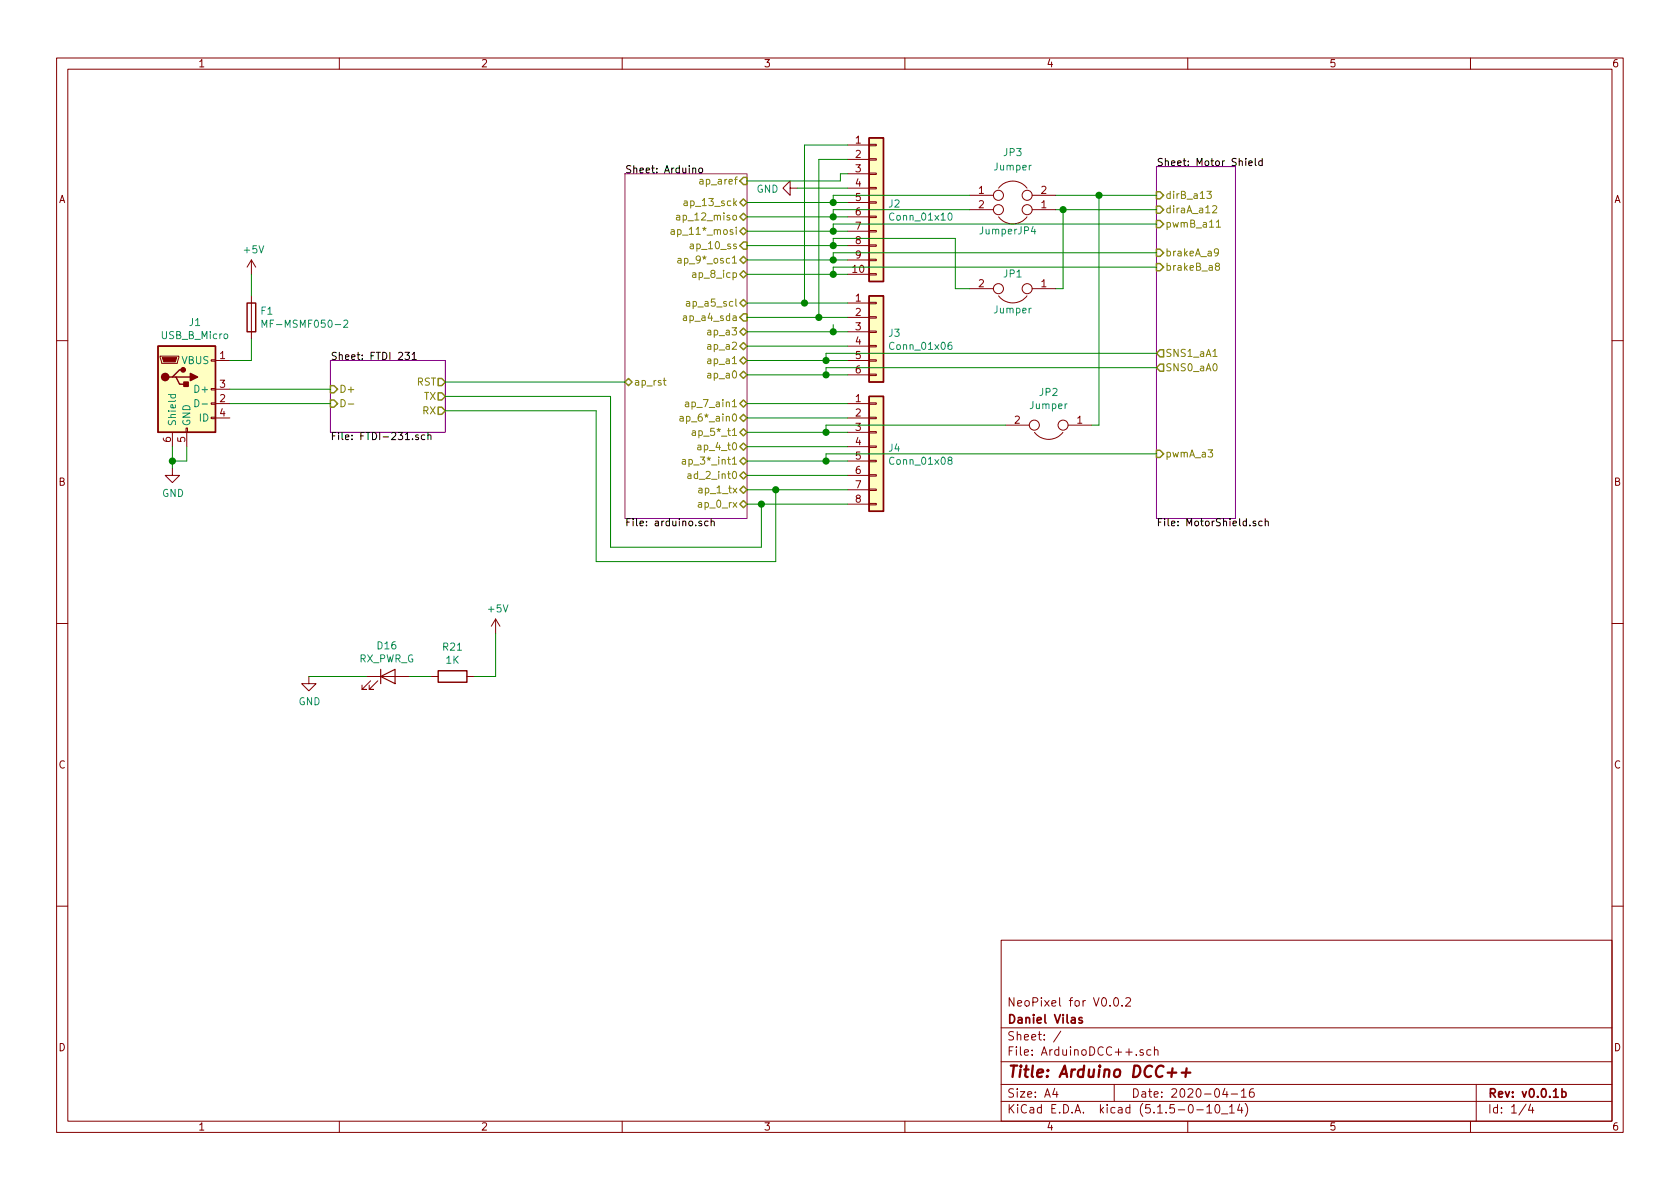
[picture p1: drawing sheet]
<svg xmlns="http://www.w3.org/2000/svg" width="297mm" height="210mm" viewBox="0 0 297 210" stroke-linecap="round" stroke-linejoin="round" font-family="sans-serif">
<g fill="none" stroke="#840000" stroke-width=".18">
<path d="M10 10.3h277v189.9h-277zM12 12.2h273v186.1h-273zM60 10.3v1.9M110 10.3v1.9M160 10.3v1.9M210 10.3v1.9M260 10.3v1.9M139.7 33.3v-1.3l-1.3 1.3 1.3 1.2v-1.2h1.3M149.9 25.6h3.8M149.9 28.2h3.8M149.9 30.7h3.8M149.9 33.3h3.8"/>
<path d="M149.9 35.8h3.8M149.9 38.3h3.8M153.7 38.2h1.2v.3h-1.2zM153.7 33.1h1.2v.3h-1.2zM153.7 30.6h1.2v.3h-1.2zM153.7 28.1h1.2v.2h-1.2zM153.7 25.5h1.2v.3h-1.2zM153.7 35.7h1.2v.2h-1.2zM171.4 37.1h4.2M171.4 34.5h4.2M176.6 38.3a3.2 3.2 0 0 0 5 0M176.6 33.3a3.2 3.2 0 0 1 5 0"/>
<path d="M182.5 37.1h4.2M182.5 34.5h4.2M44.4 46l-.7 1.2M44.4 46v2.5M44.4 52.3v7.6M44.4 46l.8 1.2M149.9 48.5h3.8M149.9 40.9h3.8M149.9 43.4h3.8M149.9 46h3.8M149.9 53.6h3.8M149.9 56.1h3.8"/>
<path d="M149.9 58.7h3.8M153.7 40.8h1.2v.2h-1.2zM153.7 43.3h1.2v.3h-1.2zM153.7 45.8h1.2v.3h-1.2zM153.7 48.4h1.2v.2h-1.2zM153.7 56h1.2v.3h-1.2zM153.7 53.5h1.2v.2h-1.2zM153.7 58.5h1.2v.3h-1.2zM171.4 51h4.2M176.6 52.3a3.2 3.2 0 0 0 5 0M182.5 51h4.2M10 60.2h2"/>
<path d="M28.3 63h3.3v.2l-.2 1.1h-2.8zM30.5 76.4v2.6M32.9 75.7h.2v.7h-.2zM33 76.4v2.6M37.3 73.8h.8v.2h-.8zM37.3 71.2h.8v.3h-.8zM37.3 68.7h.8v.3h-.8zM37.3 63.6h.8v.3h-.8zM38.1 63.7h2.5M38.1 71.4h2.5M38.1 68.8h2.5M38.1 73.9h2.5"/>
<path d="M149.9 63.7h3.8M149.9 71.4h3.8M149.9 73.9h3.8M149.9 61.2h3.8M149.9 66.3h3.8M149.9 76.4h3.8M149.9 79h3.8M153.7 63.6h1.2v.3h-1.2zM153.7 66.2h1.2v.2h-1.2zM153.7 61.1h1.2v.2h-1.2zM153.7 76.3h1.2v.3h-1.2zM153.7 73.8h1.2v.2h-1.2z"/>
<path d="M153.7 71.2h1.2v.3h-1.2zM153.7 78.9h1.2v.2h-1.2zM177.8 75.2h4.2M182.9 76.4a3.2 3.2 0 0 0 5 0M188.8 75.2h4.2M285 60.2h2M30.5 82.8v1.3h1.2l-1.2 1.2-1.3-1.2h1.3M149.9 81.5h3.8M149.9 84.1h3.8M149.9 86.6h3.8M149.9 89.1h3.8M153.7 83.9h1.2v.3h-1.2z"/>
<path d="M153.7 86.5h1.2v.2h-1.2zM153.7 89h1.2v.3h-1.2zM153.7 81.4h1.2v.3h-1.2zM10 110.3h2M54.6 119.6v1.3h1.3l-1.3 1.3-1.3-1.3h1.3M64.8 119.6h7.6M76.2 119.6h1.3M82.5 119.6h1.3M87.6 109.5l-.7 1.2M87.6 109.5v2.5M87.6 109.5l.8 1.2M285 110.3h2"/>
<path d="M65.5 120.4l-1.5 1.5h.8h-.8v-.7M66.8 120.4l-1.5 1.5h.7h-.7v-.7M10 160.2h2M177 166.3h108v32h-108zM197.1 176.6l.2-.2a.81 .81 0 0 1 .5 .6 .81 .81 0 0 1-.2 .8l-.2 .1a.79 .79 0 0 1-.3-1.3zM198.4 177.8v.1M199.1 176.6l.2-.2h.3l.3 .5-.9 1h.9M285 160.2h2M60 198.3v1.9M110 198.3v1.9M160 198.3v1.9M177 194.8h108"/>
<path d="M177 191.8h108M177 187.8h108M177 181.8h108M186.5 192.5l-.4 1h1M186.8 193v1M187.6 182.3l-1.3 2M197 191.8v3M202.1 185.7l-.3-.1-.3 .2 .1 .2 .5 .2v.3h-.6M203.5 185.7l-.5-.1-.2 .3v.6l.2 .1 .5-.1M204.1 185.7l.2-.1 .4 .1v.9M204.1 185.1v1.5M210 198.3v1.9"/>
<path d="M211.6 196.3h1.2M213.4 195.8l.4-.5v1.5M213.4 196.8h.8M215 195.4l.3-.1a.94 .94 0 0 1 0 1.5 .8 .8 0 0 1-.6-.6 .8 .8 0 0 1 .3-.8zM216 197h1.1M216.6 192.5l-.4 1h.9M216.9 193v1M217.4 195.8l.4-.5v1.5M217.4 196.8h.8M217.7 193.5h1.1M219.2 195.2l-.4 1.1h.9M219.5 193l.4-.5v1.5"/>
<path d="M219.5 194h.8M219.5 195.8v1M220.2 195.1a1.71 1.71 0 0 1 0 2.3M221.6 192.5a.59 .59 0 0 0-.7 .7l.1 .7 .2 .1 .5-.1 .1-.5-.2-.2-.4-.1-.3 .3M260 198.3v1.9M261 191.8v6.5M269.8 195.2l-1.2 2M270.6 195.2l-.3 1.1h.9M271 195.8v1"/>
<circle cx="176.5" cy="37.1" r=".89"/>
<circle cx="176.5" cy="34.5" r=".89"/>
<circle cx="181.6" cy="34.5" r=".89"/>
<circle cx="181.6" cy="37.1" r=".89"/>
<circle cx="176.5" cy="51" r=".89"/>
<circle cx="181.6" cy="51" r=".89"/>
<circle cx="182.9" cy="75.2" r=".89"/>
<circle cx="188" cy="75.2" r=".89"/>
</g>
<path d="M191.3 180l-.3-.1-.2 .2v.3l.5 .1v.3h-.5M276.2 193.1l.4-.1 .3 .3-.1 .6-.2 .1-.4-.1M276.2 192.5v1.5" fill="none" stroke="#840000" stroke-width=".3"/>
<path d="M206.5 189.7h1.5M207.3 188.9l-.2 1.5M208.9 189.7h1.6M209.8 188.9l-.2 1.5" fill="none" stroke="#840000" stroke-width=".41"/>
<path d="M110.5 30.7h21.6v61h-21.6zM204.5 29.5h13.9v62.2h-13.9zM58.4 63.7h20.3v12.7h-20.3z" fill="none" stroke="#840084" stroke-width=".18"/>
<g fill="none" stroke="#000" stroke-width=".18">
<path d="M122.5 29.8l.2-.1 .3 .1v.8M123.7 29.8l.3-.1 .2 .2-.1 .6-.3 .1-.3-.3zM220.8 28.8l.6-.1-.1-.2-.3-.1-.2 .2 .1 .6h.4M221.9 28v1.1l.2 .2M223.2 28.5l-.4-.1-.2 .3 .1 .5h.5M223.2 28v1.3M71.6 62.3h.8l-.4 .5 .3 .1v.5l-.1 .2-.6-.2M72.9 62.7l.3-.4v1.3M72.9 63.6h.7M74 77l-.3-.1-.2 .2v.2l.5 .1v.3h-.5M75.1 77l-.3-.1-.3 .2 .1 .6h.5M75.7 77l.1-.1 .3 .1 .1 .7"/>
<path d="M75.7 76.5v1.2M124 92.2l-.3-.1-.2 .2 .1 .2 .4 .1v.3h-.5M125.2 92.2l-.4-.1-.2 .3 .1 .5h.5M125.7 92.3l.2-.2 .3 .1 .1 .8M125.7 91.7v1.3M222 92.2l-.3-.1-.2 .2 .1 .2 .4 .1v.3h-.5M223.2 92.2l-.4-.1-.2 .3 .1 .5h.5M223.7 92.3l.2-.2 .3 .1 .1 .8M223.7 91.7v1.3"/>
</g>
<g fill="none" stroke="#848400" stroke-width=".18">
<path d="M119.6 38.1h.5l.1 .8M120.2 38.4h-.4l-.2 .2v.3h.6M121 35.6h.5v.8M121.5 35.8l-.4 .1-.2 .2 .2 .3 .4-.1M124.3 32l-.4 .1-.2 .2v.2h.6M213.4 33.8h.8l-.5 .5 .4 .1 .1 .5-.3 .2-.5-.1M214.4 36.5l.5-.1 .2 .3-.7 .9h.7M215.1 39.3l.3-.4v1.3M118.7 40.7h.5v.7M119.2 40.9l-.4 .1-.2 .1 .1 .3h.5M119.9 45.7h.5v.8M120.4 46h-.4l-.2 .2 .1 .3h.5"/>
<path d="M120.9 55.9h.4l.1 .8M121.4 53.4h.5v.7M121.4 56.2h-.4l-.2 .2 .1 .2h.5M121.9 53.6l-.4 .1-.2 .1 .1 .3h.5M122.6 43.5h-.4l-.2 .2 .2 .3 .4-.1M123 48.5l-.4 .1-.2 .2 .1 .2h.5M215.1 40.2h.7M215.1 47.1l-.2-.3 .2-.3h.3l.2 .3-.1 .2-.5 .1-.1 .2v.3l.2 .2 .4-.1 .1-.1v-.3l-.2-.2M215.4 44.5l-.2 .3-.4-.1-.1-.2 .1-.4 .4-.1 .2 .1a.84 .84 0 0 1-.3 1.2h-.3M60.3 70.7a.64 .64 0 0 1 .7 .6 .64 .64 0 0 1-.7 .6zM61.6 71.4h1M117.3 67.3h.5"/>
<path d="M117.4 66.8v1.1l.4 .2M120.2 73.7h.5l.1 .8M120.8 73.9l-.4 .1-.2 .2v.2h.6M121.2 71.1h.5l.1 .8M121.8 71.4h-.5l-.1 .2v.3h.6M122.4 76.2h.5l.1 .8M123 76.5h-.4l-.2 .2v.3h.6M123.4 78.8h.5v.7M123.9 79l-.4 .1-.2 .1 .1 .3h.5M214.5 63h.7M120.7 81.3h.5v.8M121.2 81.6h-.4l-.2 .2 .1 .2h.5"/>
<path d="M121.6 83.8h.5l.1 .8M122.2 84.1h-.4l-.2 .2v.3h.6"/>
</g>
<g fill="none" stroke="#848400" stroke-width=".25">
<path d="M130.8 38.3l.6-.6 .7 .6-.7 .7zM130.8 35.8l.6-.6 .7 .6-.7 .6zM131.4 31.4h.7v1.2h-.7l-.6-.6zM204.5 33.9h.6l.6 .6-.6 .7h-.6zM204.5 36.4h.6l.6 .7-.6 .6h-.6zM204.5 39h.6l.6 .6-.6 .7h-.6zM130.8 48.5l.6-.6 .7 .6-.7 .6zM130.8 46l.6-.7 .7 .7-.7 .6zM130.8 40.9l.6-.6 .7 .6-.7 .6zM130.8 53.6l.6-.6 .7 .6-.7 .6zM130.8 58.7l.6-.7 .7 .7-.7 .6zM131.4 42.8h.7v1.3h-.7l-.6-.7z"/>
<path d="M131.4 55.5h.7v1.3h-.7l-.6-.7zM204.5 46.6h.6l.6 .6-.6 .7h-.6zM204.5 44.1h.6l.6 .6-.6 .6h-.6zM58.4 70.7h.7l.6 .7-.6 .6h-.7zM58.4 68.2h.7l.6 .6-.6 .7h-.7zM77.5 69.5h.6l.6 .6-.6 .6h-.6zM77.5 72h.6l.6 .6-.6 .7h-.6zM77.5 66.9h.6l.6 .7-.6 .6h-.6zM110.5 67.6l.6-.7 .7 .7-.7 .6zM130.8 79l.6-.6 .7 .6-.7 .6zM130.8 76.4l.6-.6 .7 .6-.7 .7zM130.8 73.9l.6-.6 .7 .6-.7 .6z"/>
<path d="M130.8 71.4l.6-.7 .7 .7-.7 .6zM130.8 61.2l.6-.6 .7 .6-.7 .6zM130.8 66.3l.6-.6 .7 .6-.7 .6zM131.4 63.1l.7 .6-.7 .7-.6-.7zM204.5 79.6h.6l.6 .7-.6 .6h-.6zM205.1 64.4h.6v1.3h-.6l-.6-.7zM205.1 61.8h.6v1.3h-.6l-.6-.6zM130.8 86.6l.6-.6 .7 .6-.7 .6zM130.8 84.1l.6-.7 .7 .7-.7 .6zM130.8 81.5l.6-.6 .7 .6-.7 .7zM131.4 88.5l.7 .6-.7 .7-.6-.7z"/>
</g>
<g fill="#ffffc2" stroke="#ffffc2" stroke-width=".18">
<path d="M27.9 61.2h10.2v15.2h-10.2z"/>
<path d="M153.7 24.4h2.5v25.4h-2.5z"/>
<path d="M153.7 52.3h2.5v15.3h-2.5z"/>
<path d="M153.7 70.1h2.5v20.3h-2.5z"/>
</g>
<path d="M153.7 24.4h2.5v25.4h-2.5zM43.7 53.6h1.5v5.1h-1.5zM153.7 52.3h2.5v15.3h-2.5zM27.9 61.2h10.2v15.2h-10.2zM30.5 66.7h.6l.6 1.2h1.3M31.1 66.7h2.6M32.4 65.4h-.7l-1.2 1.3h-.7M153.7 70.1h2.5v20.3h-2.5zM77.5 118.6h5v2h-5z" fill="none" stroke="#840000" stroke-width=".25"/>
<g fill="#840000" stroke="#840000" stroke-width=".25">
<path d="M32.5 67.6h.8v.7h-.8z"/>
<path d="M33.7 66l1.2 .7-1.2 .6z"/>
<circle cx="29.2" cy="66.7" r=".63"/>
<circle cx="32.4" cy="65.4" r=".38"/>
</g>
<path d="M28.7 63.2h2.5l-.2 .8h-2z" fill="#840000" stroke="#840000" stroke-width=".18"/>
<path d="M167.7 37.8l.2-.1a.69 .69 0 0 1 .4 .6 .69 .69 0 0 1-.4 .6l-.2-.2-.1-.3zM46.3 57.9v-1.3l.5 .9 .4-.9v1.3M60.8 56.7l.5-.1 .2 .4-.1 .2-.7 .7h.8M29.8 69.8h1.2M30.3 69.8l-.1 .3 .2 .3 .6-.1v-.5M34.5 70.7a.64 .64 0 0 1 .7 .6 .64 .64 0 0 1-.7 .6zM35.7 71.4h1M168.2 60.5l-.4 .1a.87 .87 0 0 0 0 1.2l.5-.1v-.6l-.5-.1-.2 .3M167.8 81.4l-.1-.1v-.3l.1-.2 .4 .1 .1 .4-.6 .2-.1 .1v.3l.2 .2h.4l.1-.2v-.4l-.2-.1" fill="none" stroke="#008484" stroke-width=".18"/>
<path d="M67.3 119.6l2.5-1.2v2.5zM67.3 118.4v2.5" fill="none" stroke="#840000" stroke-width=".2"/>
<g fill="none" stroke="#008400" stroke-width=".18">
<path d="M132.1 38.3h17.8M132.1 35.8h17.8M141 33.3h8.9M149.9 25.6h-7.7v28M149.9 30.7h-1.3v1.3h-16.5M149.9 28.2h-5.1v27.9M171.4 37.1h-24.1v1.2M171.4 34.5h-24.1v1.3M186.7 37.1h17.8M186.7 34.5h17.8M188 37.1v13.9h-1.3M194.3 34.5v40.7h-1.3"/>
<path d="M204.5 39.6h-57.2v1.3M44.4 59.9v3.8h-3.8M44.4 48.5v3.8M132.1 53.6h17.8M132.1 58.7h17.8M132.1 48.5h17.8M132.1 46h17.8M132.1 40.9h17.8M132.1 56.1h17.8M132.1 43.4h17.8M147.3 43.4v-1.2h21.6v8.8h2.5M147.3 57.4v1.3"/>
<path d="M204.5 47.2h-57.2v1.3M204.5 44.7h-57.2v1.3M30.5 79v3.8M33 79v2.5h-2.5M40.6 71.4h17.8M40.6 68.8h17.8M78.7 70.1h29.2v26.7h26.7v-7.7M78.7 72.6h26.7v26.7h31.8v-12.7M78.7 67.6h31.8M132.1 71.4h17.8M132.1 73.9h17.8M132.1 76.4h17.8"/>
<path d="M132.1 79h17.8M132.1 63.7h17.8M132.1 66.3h17.8M132.1 61.2h17.8M177.8 75.2h-31.8v1.2M204.5 62.5h-58.5v1.2M204.5 65h-58.5v1.3M132.1 89.1h17.8M132.1 86.6h17.8M132.1 81.5h17.8M132.1 84.1h17.8M204.5 80.3h-58.5v1.2"/>
<path d="M54.6 119.6h10.2M72.4 119.6h3.8M87.6 112v7.6h-3.8"/>
</g>
<g fill="#008400" stroke="#008400" stroke-width=".25">
<circle cx="194.3" cy="34.5" r=".51"/>
<circle cx="146.1" cy="76.4" r=".51"/>
<circle cx="188" cy="37.1" r=".51"/>
<circle cx="146.1" cy="81.5" r=".51"/>
<circle cx="147.3" cy="43.4" r=".51"/>
<circle cx="30.5" cy="81.5" r=".51"/>
<circle cx="147.3" cy="40.9" r=".51"/>
<circle cx="147.3" cy="58.7" r=".51"/>
<circle cx="147.3" cy="38.3" r=".51"/>
<circle cx="147.3" cy="46" r=".51"/>
<circle cx="147.3" cy="35.8" r=".51"/>
<circle cx="146.1" cy="66.3" r=".51"/>
<circle cx="146.1" cy="63.7" r=".51"/>
<circle cx="144.8" cy="56.1" r=".51"/>
<circle cx="142.2" cy="53.6" r=".51"/>
<circle cx="134.6" cy="89.1" r=".51"/>
<circle cx="137.2" cy="86.6" r=".51"/>
<circle cx="147.3" cy="48.5" r=".51"/>
</g>
<text font-size="2.8" fill="#840000" x="178" y="190.5">Title: Arduino DCC++</text>
<g font-size="2.1" fill="#840000">
<text x="178" y="178">NeoPixel for V0.0.2</text>
<text x="178" y="184">Sheet: /</text>
<text x="178" y="181">Daniel Vilas</text>
<text x="178" y="186.7">File: ArduinoDCC++.sch</text>
<text x="178" y="196.9">KiCad E.D.A. kicad (5.1.5-0-10_14)</text>
<text x="178" y="194.1">Size: A4</text>
<text x="200" y="194.1">Date: 2020-04-16</text>
<text x="263" y="194.1">Rev: v0.0.1b</text>
<text x="263" y="196.9">Id: 1/4</text>
</g>
<g font-size="1.8" fill="#840000">
<text x="35" y="11.9">1</text>
<text x="85" y="11.9">2</text>
<text x="135" y="11.9">3</text>
<text x="185" y="11.9">4</text>
<text x="235" y="11.9">5</text>
<text x="285" y="11.9">6</text>
<text x="151.3" y="25.4">1</text>
<text x="151.3" y="27.9">2</text>
<text x="10.4" y="35.9">A</text>
<text x="151.3" y="30.5">3</text>
<text x="151.3" y="33">4</text>
<text x="151.3" y="35.6">5</text>
<text x="173.1" y="34.3">1</text>
<text x="184.1" y="34.3">2</text>
<text x="285.4" y="35.9">A</text>
<text x="151.3" y="38.1">6</text>
<text x="151.3" y="40.6">7</text>
<text x="173.1" y="36.8">2</text>
<text x="184.1" y="36.8">1</text>
<text x="151.3" y="43.2">8</text>
<text x="151.3" y="45.7">9</text>
<text x="150.8" y="48.3">10</text>
<text x="151.3" y="53.3">1</text>
<text x="173.1" y="50.8">2</text>
<text x="184.1" y="50.8">1</text>
<text x="151.3" y="55.9">2</text>
<text x="151.3" y="58.4">3</text>
<text x="38.9" y="63.5">1</text>
<text x="151.3" y="61">4</text>
<text x="151.3" y="63.5">5</text>
<text x="38.9" y="71.1">2</text>
<text x="38.9" y="68.6">3</text>
<text x="151.3" y="66">6</text>
<text x="151.3" y="71.1">1</text>
<text x="38.9" y="73.7">4</text>
<text x="151.3" y="73.7">2</text>
<text x="151.3" y="76.2">3</text>
<text x="179.4" y="74.9">2</text>
<text x="190.4" y="74.9">1</text>
<text x="30.2" y="78.2" transform="rotate(-90 30.2 78.2)">6</text>
<text x="32.8" y="78.2" transform="rotate(-90 32.8 78.2)">5</text>
<text x="151.3" y="78.7">4</text>
<text x="151.3" y="81.3">5</text>
<text x="151.3" y="83.8">6</text>
<text x="10.4" y="85.9">B</text>
<text x="151.3" y="86.4">7</text>
<text x="151.3" y="88.9">8</text>
<text x="285.4" y="85.9">B</text>
<text x="10.4" y="135.9">C</text>
<text x="285.4" y="135.9">C</text>
<text x="10.4" y="185.9">D</text>
<text x="285.4" y="185.9">D</text>
<text x="35" y="199.9">1</text>
<text x="85" y="199.9">2</text>
<text x="135" y="199.9">3</text>
<text x="185" y="199.9">4</text>
<text x="235" y="199.9">5</text>
<text x="285" y="199.9">6</text>
</g>
<g font-size="1.8" fill="#008484">
<text x="177.5" y="27.6">JP3</text>
<text x="133.8" y="34.1">GND</text>
<text x="175.9" y="30.1">Jumper</text>
<text x="157.2" y="36.7">J2</text>
<text x="157.6" y="39">Conn_01x10</text>
<text x="173.3" y="41.4">Jumper JP4</text>
<text x="43.2" y="44.8">+5V</text>
<text x="177.5" y="49.1">JP1</text>
<text x="28.6" y="60">USB_B_Micro</text>
<text x="33.5" y="57.7">J1</text>
<text x="46.2" y="55.6">F1</text>
<text x="47.5" y="58">MF-MSMF050-2</text>
<text x="157.2" y="59.6">J3</text>
<text x="175.8" y="55.4">Jumper</text>
<text x="32.2" y="64.4">VBUS</text>
<text x="157.6" y="61.9">Conn_01x06</text>
<text x="34.8" y="69.5">D+</text>
<text x="183.8" y="70">JP2</text>
<text x="31.1" y="75.4" transform="rotate(-90 31.1 75.4)">Shield</text>
<text x="33.7" y="75.4" transform="rotate(-90 33.7 75.4)">GND</text>
<text x="35.3" y="74.5">ID</text>
<text x="182.2" y="72.3">Jumper</text>
<text x="157.2" y="79.9">J4</text>
<text x="157.6" y="82.2">Conn_01x08</text>
<text x="28.7" y="87.9">GND</text>
<text x="86.4" y="108.3">+5V</text>
<text x="63.4" y="117.1">RX_PWR_G</text>
<text x="66.8" y="114.8">D16</text>
<text x="78.4" y="115.1">R21</text>
<text x="78.9" y="117.4">1K</text>
<text x="52.8" y="124.7">GND</text>
</g>
<g font-size="1.8">
<text x="204.5" y="29.4">Sheet: Motor Shield</text>
<text x="110.5" y="30.6">Sheet: Arduino</text>
<text x="58.4" y="63.6">Sheet: FTDI 231</text>
<text x="58.4" y="77.8">File: FTDI-231.sch</text>
<text x="110.5" y="93.1">File: arduino.sch</text>
<text x="204.5" y="93.1">File: MotorShield.sch</text>
</g>
<g font-size="1.8" fill="#848400">
<text x="124.3" y="32.6">ap_aref</text>
<text x="206" y="35.2">dirB_a13</text>
<text x="119.7" y="41.5">ap_11*_mosi</text>
<text x="120.4" y="39">ap_12_miso</text>
<text x="121.6" y="36.4">ap_13_sck</text>
<text x="206" y="37.7">diraA_a12</text>
<text x="206" y="40.3">pwmB_a11</text>
<text x="120.8" y="46.6">ap_9*_osc1</text>
<text x="122.6" y="44.1">ap_10_ss</text>
<text x="206" y="47.9">brakeB_a8</text>
<text x="206" y="45.3">brakeA_a9</text>
<text x="123" y="49.1">ap_8_icp</text>
<text x="121.5" y="56.8">ap_a4_sda</text>
<text x="122.1" y="54.2">ap_a5_scl</text>
<text x="125.6" y="59.3">ap_a3</text>
<text x="125.6" y="61.8">ap_a2</text>
<text x="125.6" y="64.4">ap_a1</text>
<text x="206" y="65.7">SNS0_aA0</text>
<text x="206" y="63.1">SNS1_aA1</text>
<text x="59.9" y="69.5">D+</text>
<text x="73.7" y="68.2">RST</text>
<text x="75" y="70.7">TX</text>
<text x="112" y="68.2">ap_rst</text>
<text x="125.6" y="66.9">ap_a0</text>
<text x="74.8" y="73.3">RX</text>
<text x="121.3" y="74.5">ap_6*_ain0</text>
<text x="122" y="72">ap_7_ain1</text>
<text x="123.3" y="77.1">ap_5*_t1</text>
<text x="121.7" y="82.2">ap_3*_int1</text>
<text x="124" y="79.6">ap_4_t0</text>
<text x="206" y="80.9">pwmA_a3</text>
<text x="122.4" y="84.7">ad_2_int0</text>
<text x="123.9" y="89.8">ap_0_rx</text>
<text x="124" y="87.2">ap_1_tx</text>
</g>
</svg>
